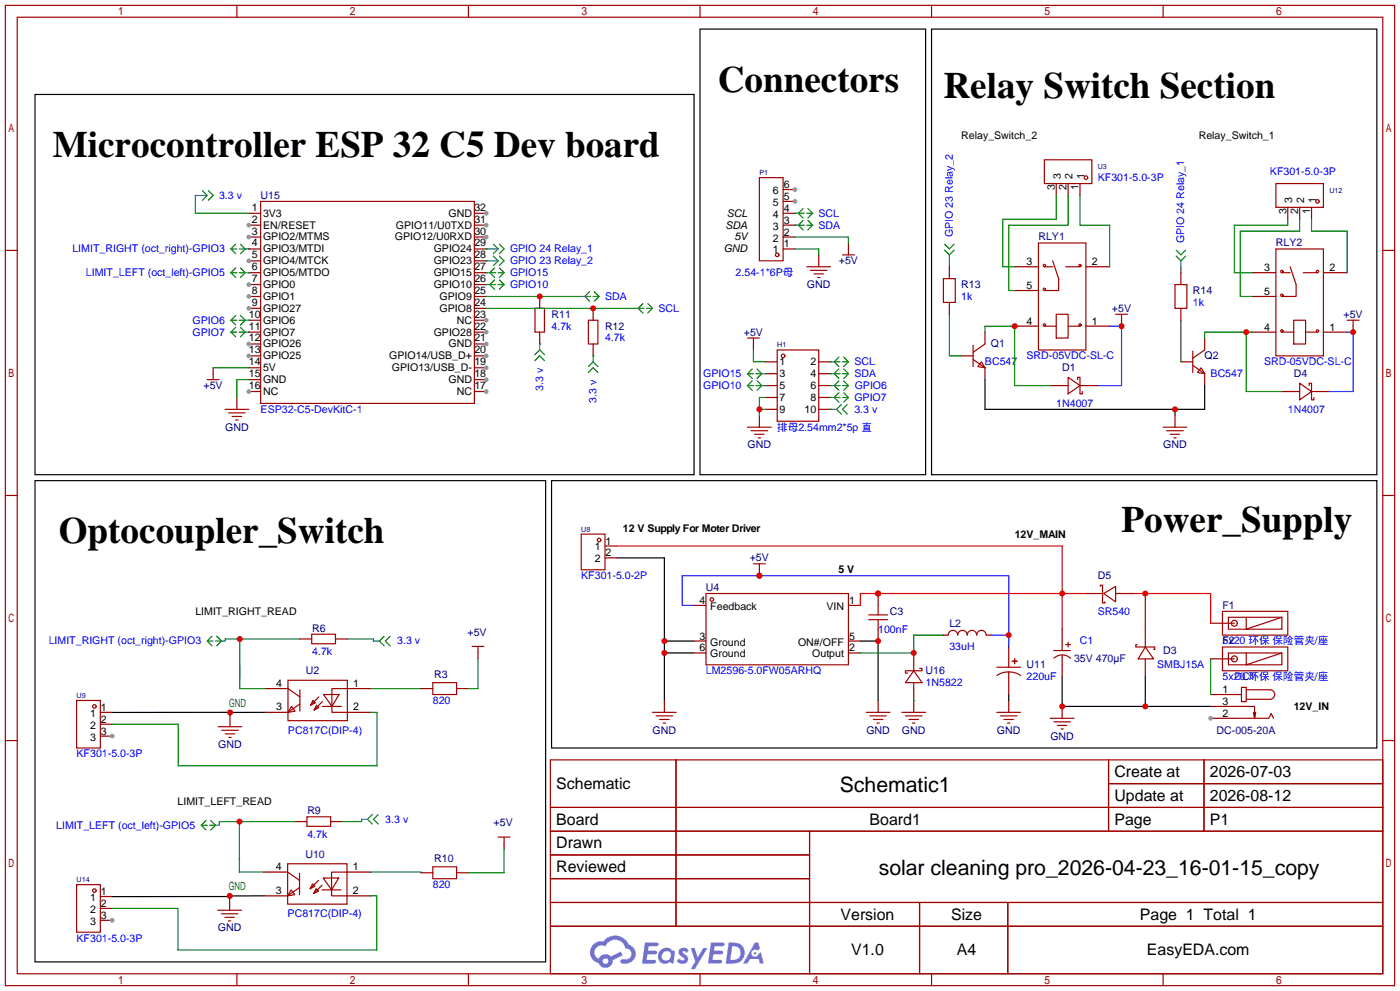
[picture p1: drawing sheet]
<svg xmlns="http://www.w3.org/2000/svg" width="299mm" height="212mm" viewBox="0 0 299 212" stroke-linecap="round" stroke-linejoin="round" font-family="sans-serif">
<g fill="none" stroke="#a10000" stroke-width=".25">
<path d="M1.1 1.1h297.2v209.6h-297.2zM3.7 3.7h292.1v204.5h-292.1zM50.7 1.1v2.6M100.2 1.1v2.6M149.7 1.1v2.6M199.3 1.1v2.6M248.8 1.1v2.6M1.1 53.5h2.6M295.8 53.5h2.5M1.1 105.9h2.6M295.8 105.9h2.5M1.1 158.3h2.6"/>
<path d="M295.8 158.3h2.5M117.7 162.4h178.1v45.8h-178.1zM117.7 172.6h178.1M117.7 177.7h178.1M144.6 162.4v35.6M173.2 177.7v30.5M237.1 162.4v15.3M237.1 167.5h58.7M257.5 162.4v15.3M117.7 182.8h55.5M117.7 192.9h178.1M117.7 187.8h55.5"/>
<path d="M117.7 198h178.1M196.7 192.9v15.3M215.6 192.9v15.3M50.7 208.2v2.5M100.2 208.2v2.5M149.7 208.2v2.5M199.3 208.2v2.5M248.8 208.2v2.5"/>
</g>
<g fill="#5487ff">
<path d="M145.5 202.8a1.3 1.3 0 0 1 1.8 .3l-.4 .6a.54 .54 0 0 0-.9-.2l.1 .2a1.28 1.28 0 0 1 .8 2 1.53 1.53 0 0 1-2.2-.3l.5-.6 .8 .5a.31 .31 0 0 0 .4-.3 .31 .31 0 0 0-.3-.3 1.12 1.12 0 0 1-.6-1.9z"/>
<path d="M147.7 202.7h.9l.7 1.9 1.1-1.9h.9l-2.7 4.5h-.9l1-1.7z"/>
<path d="M138 201.5h1.6a1.31 1.31 0 0 1 1.2 .2 .4 .4 0 0 1-.3 .6h-1.8l-.1 .9h1.6a.4 .4 0 0 1 .4 .4 .4 .4 0 0 1-.4 .4h-1.7l-.2 1.2h1.4a.46 .46 0 0 1 .5 .1 .46 .46 0 0 1 .1 .5l-.3 .2h-2.7z"/>
<path d="M152.1 201.5h1.6a1.32 1.32 0 0 1 1.3 .2 .39 .39 0 0 1-.4 .6h-1.7l-.2 .9h1.7a.4 .4 0 0 1 .3 .4 .4 .4 0 0 1-.4 .4h-1.7l-.2 1.2h1.4a.46 .46 0 0 1 .5 .1 .46 .46 0 0 1 .1 .5l-.3 .2h-2.7z"/>
<path d="M161.5 201.5h.7l.4 1.3-.7 .4a.75 .75 0 0 0-1.1 .3 .75 .75 0 0 0 .5 1 .75 .75 0 0 0 .9-.6l.6-.3 .6 2.4h-.9l-.2-1h-1.9l-.5 1h-.9z"/>
<path d="M155.9 201.5l-.7 4.5h1.5a2.27 2.27 0 0 0 2.6-2.3 2.27 2.27 0 0 0-2.7-2.2zM156.6 202.3a1.5 1.5 0 0 1 1.8 1.5 1.5 1.5 0 0 1-1.9 1.4h-.3z"/>
<path d="M141.3 203.1a1.6 1.6 0 0 0-.3 2.3 1.6 1.6 0 0 0 2.3 .2l.8 .4 .3-2.5-.2-.3h-.4a1.58 1.58 0 0 0-2.5-.1zM141.9 203.6a.98 .98 0 0 1 1.6 .5 .98 .98 0 0 1-1.1 1.2 .94 .94 0 0 1-.8-.6 .94 .94 0 0 1 .3-1.1z"/>
<path d="M126.9 201.9a2.37 2.37 0 0 0 1.2 4 1.54 1.54 0 0 0 1.7 1 1.54 1.54 0 0 0 1.3-1.6l2.1-1.1-.5-.8-2 1.1a1.57 1.57 0 0 0-2.6 .4 1.5 1.5 0 0 1-.8-2.1 1.5 1.5 0 0 1 2.2-.5 2.23 2.23 0 0 1 2.3-1.4 2.23 2.23 0 0 1 2 1.8 1.16 1.16 0 0 1 1.2 1.1 1.16 1.16 0 0 1-1 1.3h-.7a.47 .47 0 0 0-.6 .3 .47 .47 0 0 0 .4 .6 2.17 2.17 0 0 0 2.5-1 2.17 2.17 0 0 0-.3-2.7l-.8-.4a3.2 3.2 0 0 0-5.4-.7l-1.2 .1zM129 205.4a.58 .58 0 0 1 1.1 0 .58 .58 0 0 1-1.1 0z"/>
<circle cx="161.5" cy="203.8" r=".28"/>
</g>
<g fill="none" stroke="#a10000" stroke-width=".25">
<path d="M162.4 38h5.1v17.8h-5.1zM222.1 51.9h10.2v22.9h-10.2zM223.4 57h1.8M225.2 55.8l1.2 3.8v2.5h-3M228 57h3M272.9 53.2h10.2v22.9h-10.2zM274.2 58.3h1.8M276 57l1.2 3.8v2.6h-3M278.8 58.3h3M208.2 73.8v4.6M208.2 76.8l2.5 1.8M209.9 77.3l.8 1.3-1.5-.2z"/>
<path d="M210.7 73.5l-2.5 1.8M223.4 69.7h2.5M225.9 67.2h2.6v5.1h-2.6zM228.5 69.7h2.5M255.1 75.1v4.5M255.1 78.1l2.6 1.8M256.9 78.6l.8 1.3-1.5-.3zM257.7 74.8l-2.6 1.8M274.2 71h2.5M276.7 68.5h2.6v5h-2.6zM279.3 71h2.5M227.2 82.4h1.3"/>
<path d="M228.5 80.6l2.5 1.8-2.5 1.8zM230.5 81.2v-.6h.5v3.6h.5v-.5M231 82.4h1.3M276.7 83.7h1.3M278 81.9l2.5 1.8-2.5 1.8zM280 82.4v-.5h.5v3.6h.6v-.5M280.5 83.7h1.3"/>
<circle cx="166.2" cy="54.5" r=".38"/>
<circle cx="223.4" cy="56.8" r=".25"/>
<circle cx="231" cy="56.8" r=".25"/>
<circle cx="274.2" cy="58" r=".25"/>
<circle cx="281.8" cy="58" r=".25"/>
<circle cx="223.4" cy="69.5" r=".25"/>
<circle cx="223.4" cy="61.8" r=".25"/>
<circle cx="231" cy="69.5" r=".25"/>
<circle cx="274.2" cy="70.7" r=".25"/>
<circle cx="274.2" cy="63.1" r=".25"/>
<circle cx="281.8" cy="70.7" r=".25"/>
</g>
<g fill="none" stroke="#870000" stroke-width=".25">
<path d="M167.5 53.2h2.6M167.5 50.7h2.6M167.5 48.1h2.6M167.5 45.6h2.6M167.5 43.1h2.6M217 57h5.1M232.3 57h5.1M267.8 58.3h5.1M283.1 58.3h5.1M205.6 76.1h2.6M210.7 71v2.5M210.7 78.6v2.6"/>
<path d="M217 69.7h5.1M217 62.1h5.1M232.3 69.7h5.1M252.6 77.3h2.5M257.7 72.3v2.5M257.7 79.9v2.5M267.8 71h5.1M267.8 63.4h5.1M283.1 71h5.1M224.7 82.4h2.5M232.3 82.4h2.5M274.2 83.7h2.5"/>
<path d="M281.8 83.7h2.6"/>
</g>
<circle cx="170.1" cy="43.1" r=".51" fill="#999"/>
<path d="M167.5 40.5h2.6" fill="none" stroke="#870000" stroke-width=".25"/>
<circle cx="170.1" cy="40.5" r=".51" fill="#999"/>
<path d="M203.1 67.2v8.9h2.5M252.6 68.5v8.8M266.6 71v12.7h7.6M267.8 71h-10.1v1.3" fill="none" stroke="#008700" stroke-width=".25"/>
<circle cx="266.6" cy="71" r=".63" fill="#c00"/>
<path d="M210.7 71v-1.3h6.3v12.7h7.7" fill="none" stroke="#008700" stroke-width=".25"/>
<circle cx="217" cy="69.7" r=".63" fill="#c00"/>
<path d="M148.5 129.4h-2.6v-6.3h69.9v15.2M212 135.8h3.8" fill="none" stroke="#00f" stroke-width=".25"/>
<g fill="#c00">
<circle cx="162.4" cy="123.1" r=".63"/>
<circle cx="215.8" cy="135.8" r=".63"/>
</g>
<path d="M237.4 69.7h2.5v12.7h-5.1M288.2 71h1.2v12.7h-5" fill="none" stroke="#00f" stroke-width=".25"/>
<g fill="none" stroke="#870000" stroke-width=".25">
<path d="M225.9 39.2v2.6M228.5 39.2v2.6M231 39.2v2.6M275.5 44.3v2.6M278 44.3v2.6M280.5 44.3v2.6M245 134.5v3.8M56.5 147.2h5.1M56.5 152.3h5.1M74.3 147.2h5.1M74.3 152.3h5.1M187.8 149.7v2.6"/>
<path d="M195.5 149.7v2.6M215.8 149.7v2.6M227.2 151v2.5M245 140.8v3.9M56.4 186.4h5.1M56.4 191.5h5.1M74.2 186.4h5.1M74.2 191.5h5.1"/>
</g>
<g fill="none" stroke="#a10000" stroke-width=".25">
<path d="M223.4 34.2h10.2v5h-10.2zM272.9 39.2h10.2v5.1h-10.2zM243.2 137.8h-.2v.5h4v.5h-.2M245 138.3l1.8 2.5h-3.3zM61.6 147.2l2.5 1.8M61.6 145.4h12.7v8.7h-12.7zM62.4 151l.7 1-1.5 .3zM64.1 150.5l-2.5 1.8M64.1 147.4v4.6M66.9 149.7l.5 .5-1 .5zM67.7 150.7l.5 .6-1 .5zM68.2 149l-1.8 1.7"/>
<path d="M69 150l-1.8 1.8M69 151h4M69.2 148.5h3.3l-1.5 2.5zM74.3 147.2h-3.3v5.1h3.3M185.3 152.3h5.1M186.1 153h3.5M186.8 153.8h2M187.6 154.6h.5M192.9 152.3h5.1M193.7 153h3.5M194.4 153.8h2.1M195.2 154.6h.5"/>
<path d="M213.2 152.3h5.1M214 153h3.6M214.8 153.8h2M215.5 154.6h.5M224.7 153.5h5M225.4 154.3h3.6M226.2 155.1h2M226.9 155.8h.6M61.5 184.6h12.7v8.7h-12.7zM61.5 186.4l2.6 1.8M62.3 190.2l.7 1-1.5 .3zM64.1 189.7l-2.6 1.8"/>
<path d="M64.1 186.7v4.5M66.9 189l.5 .5-1 .5zM67.6 190l.5 .5-1 .5zM68.1 188.2l-1.7 1.8M68.9 189.2l-1.8 1.8M68.9 190.2h4.1M69.1 187.7h3.3l-1.5 2.5zM74.2 186.4h-3.3v5.1h3.3"/>
<circle cx="232.3" cy="38" r=".38"/>
<circle cx="281.8" cy="43.1" r=".38"/>
</g>
<path d="M225.9 41.8v5.1h-11.4v10.1h2.5M228.5 41.8v6.3h-12.7v14h1.2M231 41.8v6.3h6.4v8.9M275.5 46.9v1.2h-11.5v10.2h3.8M278 46.9v2.5h-12.7v14h2.5M280.5 46.9v2.5h7.7v8.9" fill="none" stroke="#008700" stroke-width=".25"/>
<path d="M242.4 126.9h16.6v6.3M245 126.9v7.6" fill="none" stroke="#f00" stroke-width=".25"/>
<circle cx="245" cy="126.9" r=".63" fill="#c00"/>
<path d="M132 116.7h95.2v17.8M232.3 126.9h-48.3v2.5" fill="none" stroke="#f00" stroke-width=".25"/>
<g fill="#c00">
<circle cx="227.2" cy="126.9" r=".63"/>
<circle cx="187.8" cy="126.9" r=".63"/>
</g>
<path d="M132 119.3h10.1v30.4M142.1 137h6.4M142.1 139.6h6.4" fill="none" stroke="#000" stroke-width=".25"/>
<g fill="#c00">
<circle cx="142.1" cy="137" r=".63"/>
<circle cx="142.1" cy="139.6" r=".63"/>
</g>
<path d="M210.7 81.2v6.3h47v-5.1M251.3 87.5v1.3" fill="none" stroke="#000" stroke-width=".25"/>
<circle cx="251.3" cy="87.5" r=".63" fill="#c00"/>
<path d="M227.2 144.7v6.3h31.8M245 144.7v6.3" fill="none" stroke="#000" stroke-width=".25"/>
<g fill="#c00">
<circle cx="227.2" cy="151" r=".63"/>
<circle cx="245" cy="151" r=".63"/>
</g>
<path d="M184 137h3.8v12.7M215.8 148.5v1.2" fill="none" stroke="#000" stroke-width=".25"/>
<g fill="none" stroke="#a10000" stroke-width=".25">
<path d="M124.3 114.2h5.1v7.6h-5.1zM151 126.9h30.5v15.2h-30.5zM16.4 189.1h5.1v10.2h-5.1z"/>
<circle cx="128.1" cy="115.4" r=".38"/>
<circle cx="152.3" cy="128.1" r=".38"/>
<circle cx="20.2" cy="190.4" r=".38"/>
</g>
<path d="M129.4 116.7h2.6M129.4 119.3h2.6M148.5 129.4h2.5M148.5 137h2.5M148.5 139.6h2.5M181.5 129.4h2.5M181.5 137h2.5M181.5 139.6h2.5M21.5 191.6h2.5M21.5 194.2h2.5M21.5 196.7h2.5" fill="none" stroke="#870000" stroke-width=".25"/>
<path d="M201.8 135.8h-6.3v3.8h-11.5" fill="none" stroke="#008700" stroke-width=".25"/>
<circle cx="24" cy="196.7" r=".51" fill="#999"/>
<g fill="none" stroke="#a10000" stroke-width=".25">
<path d="M16.4 149.7h5.1v10.2h-5.1z"/>
<circle cx="20.2" cy="151" r=".38"/>
</g>
<path d="M21.5 152.3h2.5M21.5 154.8h2.5M21.5 157.4h2.5" fill="none" stroke="#870000" stroke-width=".25"/>
<circle cx="24" cy="157.4" r=".51" fill="#999"/>
<path d="M79.4 147.2h10.6M79.3 186.4h10.7v.2" fill="none" stroke="#008700" stroke-width=".25"/>
<g fill="none" stroke="#a10000" stroke-width=".25">
<path d="M114.4 65.9h2.1v5.1h-2.1zM125.9 68.5h2v5h-2zM66.7 135.6h5.1v2h-5.1zM225.4 139.1h3.6M227.2 137v2.1M228 137.8h1M228.5 137.3v1M92.6 145.9h5.1v2.6h-5.1zM213.2 144.4a4.6 4.6 0 0 1 5.1 0M213.2 142.6h5.1M216.5 141.4h1.1zM217 140.8v1.1z"/>
<path d="M225.5 140.7a2.54 2.54 0 0 1 3.5 0M227.2 140.1v2M264 153.5h7.4l.5-1 .5 1M264 151h4.4v2.5l.2-1.2M264 148.5h1.6M265.6 146.9h1v3.1h-1zM266.6 147.4h5.1a1.02 1.02 0 0 1 1 1.1 1.02 1.02 0 0 1-1 1h-5.1M268.1 152.3l.3 1.2M65.6 174.6h5.1v2h-5.1zM92.6 185.3h5.1v2.5h-5.1z"/>
</g>
<g fill="none" stroke="#870000" stroke-width=".25">
<path d="M115.4 63.4v2.5M115.4 71v2.5M126.9 65.9v2.6M126.9 73.5v2.6M64.1 136.6h2.6M71.8 136.6h2.5M215.8 138.3v4.3M227.2 134.5v2.5M90 147.2h2.6M97.7 147.2h2.5M215.8 143.6v4.9M227.2 142.1v2.6"/>
<path d="M259 148.5h5M259 153.5h5M63.1 175.6h2.5M70.7 175.6h2.6M90 186.6h2.6M97.7 186.6h2.5"/>
</g>
<circle cx="259" cy="153.5" r=".51" fill="#999"/>
<path d="M187.8 126.9v2.5M201.8 135.8h1M210.9 135.8h1.1M232.3 126.9h3.8M238.6 126.9h3.8M259 151h5" fill="none" stroke="#870000" stroke-width=".25"/>
<path d="M185.8 131.4h4.1M202.8 135.8a1.02 1.02 0 0 1 1-1.1 1.02 1.02 0 0 1 1.1 1.1 1.02 1.02 0 0 1 1-1.1 1.02 1.02 0 0 1 1 1.1 1.02 1.02 0 0 1 1-1.1 1.02 1.02 0 0 1 1 1.1 1.02 1.02 0 0 1 1-1.1 1.02 1.02 0 0 1 1 1.1M235.3 125.3v-.2h.5v3.8h.5v-.2M236.1 126.9l2.5-1.6v3.4z" fill="none" stroke="#a10000" stroke-width=".25"/>
<path d="M259 140.8v7.7" fill="none" stroke="#008700" stroke-width=".25"/>
<circle cx="187.8" cy="126.9" r=".63" fill="#c00"/>
<path d="M185.8 132.5h4.1M187.8 132.5v2" fill="none" stroke="#a10000" stroke-width=".25"/>
<path d="M187.8 134.5v2.5" fill="none" stroke="#870000" stroke-width=".25"/>
<circle cx="187.8" cy="137" r=".63" fill="#c00"/>
<path d="M187.8 129.4v2" fill="none" stroke="#a10000" stroke-width=".25"/>
<path d="M203.1 55.8v1.2M252.6 57v1.3" fill="none" stroke="#008700" stroke-width=".25"/>
<path d="M162.4 121.8v1.3" fill="none" stroke="#870000" stroke-width=".25"/>
<circle cx="162.4" cy="123.1" r=".63" fill="#c00"/>
<g fill="none" stroke="#a10000" stroke-width=".25">
<path d="M248.8 91.3h5.1M249.6 92.1h3.5M250.3 92.8h2M251.1 93.6h.5M101 138.2h2.5M102.2 138.2v1.2M161.2 120.5h2.5M162.4 120.5v1.3M139.6 152.3h5.1M140.3 153h3.6M141.1 153.8h2M141.9 154.6h.5"/>
<path d="M106.6 178.9h2.5M107.8 178.9v1.3"/>
</g>
<path d="M239.9 68.5v1.2M251.3 88.8v2.5M102.2 139.4v1.3M142.1 149.7v2.6M107.8 180.2v1.3" fill="none" stroke="#870000" stroke-width=".25"/>
<circle cx="239.9" cy="69.7" r=".63" fill="#c00"/>
<path d="M238.6 67.2h2.6M239.9 67.2v1.3" fill="none" stroke="#a10000" stroke-width=".25"/>
<path d="M289.4 69.7v1.3" fill="none" stroke="#870000" stroke-width=".25"/>
<circle cx="289.4" cy="71" r=".63" fill="#c00"/>
<path d="M288.2 68.5h2.5M289.4 68.5v1.2M46.7 155.3h5M47.4 156.1h3.6M48.2 156.9h2M48.9 157.6h.6M46.6 194.6h5.1M47.3 195.3h3.6M48.1 196.1h2M48.9 196.9h.5" fill="none" stroke="#a10000" stroke-width=".25"/>
<path d="M202.1 53.5l1 1 1-1M202.1 52.2l1 1 1-1M251.6 54.7l1 1.1 1-1.1M251.6 53.5l1 1 1-1" fill="none" stroke="#008000" stroke-width=".25"/>
<path d="M203.1 54.5v1.3M252.6 55.8v1.2" fill="none" stroke="#008080" stroke-width=".25"/>
<path d="M118 102.7h176.5v57.2h-176.5zM49.1 191.5v.6M56.4 191.5h-7.4v.1l-25 .1" fill="none" stroke="#000" stroke-width=".25"/>
<path d="M49.2 152.8v2.5M49.1 192v2.6" fill="none" stroke="#870000" stroke-width=".25"/>
<circle cx="49.1" cy="191.5" r=".63" fill="#c00"/>
<path d="M24 152.3h25.2M49.2 152.3v.6M56.5 152.3h-7.3" fill="none" stroke="#000" stroke-width=".25"/>
<circle cx="49.2" cy="152.3" r=".64" fill="#c00"/>
<path d="M51.3 136.6v10.6h5.2M64.1 136.6h-15.9l-.1 .4" fill="none" stroke="#008700" stroke-width=".25"/>
<circle cx="51.3" cy="136.6" r=".63" fill="#c00"/>
<path d="M51.2 175.6v10.8h5.2M63.1 175.6h-16.2v.8" fill="none" stroke="#008700" stroke-width=".25"/>
<circle cx="51.2" cy="175.6" r=".64" fill="#c00"/>
<g fill="none" stroke="#008000" stroke-width=".25">
<path d="M49.4 58.3l1 1M49.4 58.3h1.3M49.4 53.2l1 1M49.4 53.2h1.3M50.4 57.3l-1 1M50.4 52.2l-1 1M51.2 58.3h1.3M51.2 53.2h1.3M51.4 57.3l1.1 1M51.4 52.2l1.1 1M52.5 58.3l-1.1 1M52.5 53.2l-1.1 1"/>
<path d="M104.8 58.3h1.2M104.8 58.3l1 1M105.5 52.2l1.1 1-1.1 1M105.5 54.7l1.1 1.1-1.1 1M105.8 57.3l-1 1M105.8 59.8l-1 1M106.6 58.3h1.2M106.8 57.3l1 1M106.8 59.8l1 1M106.8 52.2l1 1-1 1M106.8 54.7l1 1.1-1 1M107.8 58.3l-1 1"/>
<path d="M170.8 45.6l1 1M170.8 45.6h1.2M170.8 48.1l1 1M170.8 48.1h1.2M171.8 44.6l-1 1M171.8 47.1l-1 1M172.6 45.6h1.2M172.6 48.1h1.2M172.8 44.6l1 1M172.8 47.1l1 1M173.8 45.6l-1 1M173.8 48.1l-1 1"/>
<path d="M49.4 68.5l1 1M49.4 68.5h1.3M49.4 71l1 1M49.4 71h1.3M50.4 67.4l-1 1.1M50.4 70l-1 1M51.2 68.5h1.3M51.2 71h1.3M51.4 67.4l1.1 1.1M51.4 70l1.1 1M52.5 68.5l-1.1 1M52.5 71l-1.1 1"/>
<path d="M104.8 60.8l1 1M104.8 60.8h1.2M106.6 60.8h1.2M107.8 60.8l-1 1M114.4 75.8l1-1 1.1 1M114.4 77.1l1-1 1.1 1M125.1 63.4l1 1M125.1 63.4h1.3M125.9 78.4l1-1.1 1 1.1M125.9 79.6l1-1 1 1M126.1 62.4l-1 1M126.9 63.4h1.2"/>
<path d="M127.1 62.4l1 1M128.1 63.4l-1 1M136.5 65.9l1 1M136.5 65.9h1.3M137.5 64.9l-1 1M138.3 65.9h1.3M138.6 64.9l1 1M139.6 65.9l-1 1M159.9 79.9l1 1M159.9 79.9h1.3M160.9 78.9l-1 1M161.7 79.9h1.2"/>
<path d="M161.9 78.9l1 1M162.9 79.9l-1 1M178.4 79.9h1.3M178.4 77.3l1.1 1.1M178.4 77.3h1.3M178.4 79.9l1.1 1M179.5 76.3l-1.1 1M179.5 78.9l-1.1 1M180.2 79.9h1.3M180.2 77.3h1.3M180.5 76.3l1 1M180.5 78.9l1 1"/>
<path d="M181.5 77.3l-1 1.1M181.5 79.9l-1 1M159.9 82.4l1 1M159.9 82.4h1.3M160.9 81.4l-1 1M161.7 82.4h1.2M161.9 81.4l1 1M162.9 82.4l-1 1M178.4 82.4h1.3M178.4 82.4l1.1 1M178.4 85l1.1 1M178.4 85h1.3"/>
<path d="M179.5 81.4l-1.1 1M179.5 83.9l-1.1 1.1M180 86.5l-1.1 1 1.1 1M180.2 82.4h1.3M180.2 85h1.3M180.5 81.4l1 1M180.5 83.9l1 1.1M181.2 86.5l-1 1 1 1M181.5 82.4l-1 1M181.5 85l-1 1M44.3 137l1 1M44.3 137h1.3"/>
<path d="M45.3 136l-1 1M46.1 137h1.3M46.4 136l1 1M47.4 137l-1 1M82.2 136l-1 1 1 1M83.4 136l-1 1 1 1M43.1 176.4l1 1M43.1 176.4h1.2M44.1 175.4l-1 1M44.8 176.4h1.3M45.1 175.4l1 1M46.1 176.4l-1 1"/>
<path d="M79.6 174.1l-1 1 1 1M80.9 174.1l-1 1 1 1"/>
</g>
<g fill="none" stroke="#008080" stroke-width=".25">
<path d="M52.5 58.3h.7M52.5 53.2h.7M104 58.3h.8M104 53.2h2.6M104 55.8h2.6M170 45.6h.8M170 48.1h.8M52.5 68.5h.7M52.5 71h.7M104 60.8h.8M115.4 73.5v1.3M124.3 63.4h.8"/>
<path d="M126.9 76.1v1.2M135.8 65.9h.7M162.9 79.9h.8M177.7 79.9h.7M177.7 77.3h.7M162.9 82.4h.8M177.7 82.4h.7M177.7 85h.7M177.7 87.5h1.2M47.4 137h.7M79.9 137h1.3M46.1 176.4h.8"/>
<path d="M77.3 175.1h1.3"/>
</g>
<path d="M170.1 45.6h.1M170.1 48.1h.1M170.1 53.2h5v1.3M170.1 50.7h11.4v1.2M162.4 87.5h1.3M163.7 85h-1.3v3.8M79.4 152.3h1.3v11.4h-42.6v-8.9h-14.1M102.2 140.7v6.5h-2M79.3 191.5h1.3v11.6h-42.5v-8.9h-14.1M107.8 181.5v5.1h-7.6" fill="none" stroke="#008700" stroke-width=".25"/>
<path d="M199.3 6.2h95.2v95.3h-95.2zM7.5 102.7h109.2v102.9h-109.2z" fill="none" stroke="#000" stroke-width=".25"/>
<g fill="none" stroke="#870000" stroke-width=".25">
<path d="M175.1 54.5v2.5M181.5 51.9v1.3M163.7 79.9h2.5M163.7 77.3h2.5M175.1 79.9h2.6M175.1 77.3h2.6M162.4 88.8v2.5M163.7 87.5h2.5M163.7 85h2.5M163.7 82.4h2.5M175.1 87.5h2.6M175.1 85h2.6"/>
<path d="M175.1 82.4h2.6"/>
</g>
<g fill="none" stroke="#a10000" stroke-width=".25">
<path d="M172.6 57h5.1M173.4 57.8h3.5M174.1 58.5h2M174.9 59.3h.5M180.2 54.5h2.6M181.5 53.2v1.3M166.2 74.8h8.9v15.2h-8.9zM159.9 91.3h5.1M160.7 92.1h3.5M161.4 92.8h2M162.2 93.6h.5"/>
<circle cx="167.5" cy="76.1" r=".38"/>
</g>
<circle cx="162.4" cy="87.5" r=".63" fill="#c00"/>
<path d="M161.2 74.8v2.5h2.5M163.7 79.9h.1M177.7 79.9h.1M177.7 77.3h.1M163.7 82.4h.1" fill="none" stroke="#008700" stroke-width=".25"/>
<path d="M53.2 48.1h2.6M161.2 73.5v1.3" fill="none" stroke="#870000" stroke-width=".25"/>
<path d="M159.9 72.3h2.5M161.2 72.3v1.2" fill="none" stroke="#a10000" stroke-width=".25"/>
<path d="M149.7 6.2h48.3v95.3h-48.3z" fill="none" stroke="#000" stroke-width=".25"/>
<circle cx="53.2" cy="48.1" r=".51" fill="#999"/>
<path d="M53.2 45.6h2.6M53.2 50.7h2.6M53.2 78.6h2.6" fill="none" stroke="#870000" stroke-width=".25"/>
<circle cx="53.2" cy="50.7" r=".51" fill="#999"/>
<path d="M53.2 53.2h2.6M53.2 55.8h2.6" fill="none" stroke="#870000" stroke-width=".25"/>
<circle cx="53.2" cy="55.8" r=".51" fill="#999"/>
<path d="M53.2 58.3h2.6M53.2 60.8h2.6" fill="none" stroke="#870000" stroke-width=".25"/>
<circle cx="53.2" cy="60.8" r=".51" fill="#999"/>
<path d="M53.2 63.4h2.6" fill="none" stroke="#870000" stroke-width=".25"/>
<circle cx="53.2" cy="63.4" r=".51" fill="#999"/>
<path d="M53.2 65.9h2.6" fill="none" stroke="#870000" stroke-width=".25"/>
<circle cx="53.2" cy="65.9" r=".51" fill="#999"/>
<path d="M53.2 68.5h2.6M53.2 71h2.6M53.2 73.5h2.6" fill="none" stroke="#870000" stroke-width=".25"/>
<circle cx="53.2" cy="73.5" r=".51" fill="#999"/>
<path d="M53.2 76.1h2.6" fill="none" stroke="#870000" stroke-width=".25"/>
<circle cx="53.2" cy="76.1" r=".51" fill="#999"/>
<path d="M53.2 81.2h2.6M53.2 83.7h2.6" fill="none" stroke="#870000" stroke-width=".25"/>
<circle cx="53.2" cy="83.7" r=".51" fill="#999"/>
<path d="M101.5 45.6h2.5" fill="none" stroke="#870000" stroke-width=".25"/>
<circle cx="104" cy="45.6" r=".51" fill="#999"/>
<path d="M101.5 48.1h2.5" fill="none" stroke="#870000" stroke-width=".25"/>
<circle cx="104" cy="48.1" r=".51" fill="#999"/>
<path d="M101.5 50.7h2.5" fill="none" stroke="#870000" stroke-width=".25"/>
<circle cx="104" cy="50.7" r=".51" fill="#999"/>
<path d="M101.5 53.2h2.5M101.5 55.8h2.5M101.5 58.3h2.5M101.5 60.8h2.5M101.5 63.4h2.5M101.5 65.9h2.5M101.5 68.5h2.5" fill="none" stroke="#870000" stroke-width=".25"/>
<circle cx="104" cy="68.5" r=".51" fill="#999"/>
<path d="M101.5 71h2.5" fill="none" stroke="#870000" stroke-width=".25"/>
<circle cx="104" cy="71" r=".51" fill="#999"/>
<path d="M101.5 73.5h2.5" fill="none" stroke="#870000" stroke-width=".25"/>
<circle cx="104" cy="73.5" r=".51" fill="#999"/>
<path d="M101.5 76.1h2.5" fill="none" stroke="#870000" stroke-width=".25"/>
<circle cx="104" cy="76.1" r=".51" fill="#999"/>
<path d="M101.5 78.6h2.5" fill="none" stroke="#870000" stroke-width=".25"/>
<circle cx="104" cy="78.6" r=".51" fill="#999"/>
<path d="M101.5 81.2h2.5" fill="none" stroke="#870000" stroke-width=".25"/>
<circle cx="104" cy="81.2" r=".51" fill="#999"/>
<path d="M101.5 83.7h2.5" fill="none" stroke="#870000" stroke-width=".25"/>
<circle cx="104" cy="83.7" r=".51" fill="#999"/>
<path d="M55.8 43.1h45.7v43.1h-45.7z" fill="none" stroke="#a10000" stroke-width=".25"/>
<path d="M53.2 53.2h.1M53.2 58.3h.1M104 53.2h.1M104 55.8h.1M104 58.3h.1M53.2 68.5h.1M53.2 71h.1M104 60.8h.1M104 63.4h20.3" fill="none" stroke="#008700" stroke-width=".25"/>
<circle cx="115.4" cy="63.4" r=".63" fill="#c00"/>
<path d="M104 65.9h31.8" fill="none" stroke="#008700" stroke-width=".25"/>
<circle cx="126.9" cy="65.9" r=".63" fill="#c00"/>
<path d="M203.1 57v2.6M252.6 58.3v2.5M45.6 78.6v1.3M203.1 64.6v2.6M252.6 65.9v2.6M50.7 85v2.5M195.5 139.6v2.5M259 133.2h5M259 140.8h5" fill="none" stroke="#870000" stroke-width=".25"/>
<g fill="none" stroke="#a10000" stroke-width=".25">
<path d="M201.8 59.6h2.5v5h-2.5zM45.6 79.9v1.3M251.3 60.8h2.6v5.1h-2.6zM44.3 81.2h2.6M48.1 87.5h5.1M48.9 88.3h3.6M49.7 89h2M50.4 89.8h.5M261.5 130.7h14v5.1h-14zM261.5 138.3h14v5.1h-14zM262.8 132h11.4v2.5h-11.4zM262.8 139.6h11.4v2.5h-11.4z"/>
<path d="M266.6 132v2.5l7.6-2.5M266.6 139.6v2.5l7.6-2.5M195.5 143.4l1.7 2.5h-3.5zM195.5 142.1v1.3M195.5 145.9v1.3M196.7 142.9h.5v.5h-3.5v.5h.5"/>
<circle cx="264" cy="133.2" r=".63"/>
<circle cx="264" cy="140.8" r=".63"/>
</g>
<path d="M41.8 41.8v3.8h11.4M45.6 78.6h7.6M115.4 73.5h.1M126.9 76.1h.1M53.2 81.2h-2.5v3.8M177.7 82.4h.1M177.7 85h.1M177.7 87.5h.1M74.3 136.6h5.6v.4M77.3 175.1v.5h-4" fill="none" stroke="#008700" stroke-width=".25"/>
<path d="M7.5 20.2h141v81.3h-141z" fill="none" stroke="#000" stroke-width=".25"/>
<path d="M43.3 40.8l1 1-1 1M44.6 40.8l1 1-1 1" fill="none" stroke="#008000" stroke-width=".25"/>
<path d="M41.8 41.8h2.5" fill="none" stroke="#008080" stroke-width=".25"/>
<circle cx="195.5" cy="139.6" r=".63" fill="#c00"/>
<path d="M195.5 147.2v2.5" fill="none" stroke="#870000" stroke-width=".25"/>
<path d="M195.5 149.7h.1" fill="none" stroke="#008700" stroke-width=".25"/>
<g font-size="7.9">
<text x="153.5" y="19.6">Connectors</text>
<text x="201.8" y="20.9">Relay Switch Section</text>
<text x="11.3" y="33.6">Microcontroller ESP 32 C5 Dev board</text>
<text x="239.9" y="113.6">Power_Supply</text>
<text x="12.6" y="116.2">Optocoupler_Switch</text>
</g>
<g font-size="4.5">
<text x="179.6" y="169.2">Schematic1</text>
<text x="188" y="187">solar cleaning pro_2026-04-23_16-01-15_copy</text>
</g>
<g font-size="3.4">
<text x="238.4" y="166.1">Create at</text>
<text x="258.8" y="166.1">2026-07-03</text>
<text x="119" y="168.7">Schematic</text>
<text x="238.4" y="171.2">Update at</text>
<text x="258.8" y="171.2">2026-08-12</text>
<text x="119" y="176.3">Board</text>
<text x="186" y="176.3">Board1</text>
<text x="238.4" y="176.3">Page</text>
<text x="258.8" y="176.3">P1</text>
<text x="119" y="181.4">Drawn</text>
<text x="119" y="186.5">Reviewed</text>
<text x="179.8" y="196.6">Version</text>
<text x="203.5" y="196.6">Size</text>
<text x="243.8" y="196.6">Page 1 Total 1</text>
<text x="182.1" y="204.2">V1.0</text>
<text x="204.7" y="204.2">A4</text>
<text x="245.3" y="204.2">EasyEDA.com</text>
</g>
<g font-size="2.4" fill="#063">
<text x="49" y="151.1">GND</text>
<text x="48.9" y="190.3">GND</text>
</g>
<g font-size="2.3">
<text x="205.6" y="29.8">Relay_Switch_2</text>
<text x="256.4" y="29.8">Relay_Switch_1</text>
<text x="165.3" y="41.5">6</text>
<text x="167.6" y="40.2">6</text>
<text x="225.6" y="40.6" transform="rotate(-90 225.6 40.6)">3</text>
<text x="226.9" y="38.3" transform="rotate(-90 226.9 38.3)">3</text>
<text x="228.2" y="40.6" transform="rotate(-90 228.2 40.6)">2</text>
<text x="229.4" y="38.3" transform="rotate(-90 229.4 38.3)">2</text>
<text x="230.7" y="40.6" transform="rotate(-90 230.7 40.6)">1</text>
<text x="232" y="38.3" transform="rotate(-90 232 38.3)">1</text>
<text x="53.9" y="47.6">2</text>
<text x="53.9" y="45">1</text>
<text x="56.3" y="46.3">3V3</text>
<text x="95.9" y="46.3">GND</text>
<text x="101.5" y="45">32</text>
<text x="101.5" y="47.6">31</text>
<text x="155.4" y="46.3">SCL</text>
<text x="165.3" y="46.6">4</text>
<text x="165.3" y="44">5</text>
<text x="167.6" y="47.8">3</text>
<text x="167.6" y="45.3">4</text>
<text x="167.6" y="42.7">5</text>
<text x="275.2" y="45.7" transform="rotate(-90 275.2 45.7)">3</text>
<text x="276.4" y="43.4" transform="rotate(-90 276.4 43.4)">3</text>
<text x="277.7" y="45.7" transform="rotate(-90 277.7 45.7)">2</text>
<text x="279" y="43.4" transform="rotate(-90 279 43.4)">2</text>
<text x="280.2" y="45.7" transform="rotate(-90 280.2 45.7)">1</text>
<text x="281.5" y="43.4" transform="rotate(-90 281.5 43.4)">1</text>
<text x="53.9" y="50.1">3</text>
<text x="53.9" y="52.7">4</text>
<text x="56.3" y="48.9">EN/RESET</text>
<text x="56.3" y="51.4">GPIO2/MTMS</text>
<text x="56.3" y="53.9">GPIO3/MTDI</text>
<text x="84.5" y="51.4">GPIO12/U0RXD</text>
<text x="84.7" y="48.9">GPIO11/U0TXD</text>
<text x="92.8" y="53.9">GPIO24</text>
<text x="101.5" y="50.1">30</text>
<text x="101.5" y="52.7">29</text>
<text x="154.8" y="53.9">GND</text>
<text x="155.2" y="48.9">SDA</text>
<text x="157.1" y="51.4">5V</text>
<text x="165.3" y="51.6">2</text>
<text x="165.3" y="49.1">3</text>
<text x="167.6" y="52.9">1</text>
<text x="167.6" y="50.4">2</text>
<text x="53.9" y="55.2">5</text>
<text x="53.9" y="57.7">6</text>
<text x="56.3" y="56.5">GPIO4/MTCK</text>
<text x="56.3" y="59">GPIO5/MTDO</text>
<text x="92.8" y="56.5">GPIO23</text>
<text x="92.8" y="59">GPIO15</text>
<text x="101.5" y="55.2">28</text>
<text x="101.5" y="57.7">27</text>
<text x="165.3" y="54.2">1</text>
<text x="219.6" y="56.7">3</text>
<text x="233.6" y="56.7">2</text>
<text x="270.4" y="58">3</text>
<text x="284.4" y="58">2</text>
<text x="53.9" y="60.3">7</text>
<text x="53.9" y="62.8">8</text>
<text x="53.9" y="65.4">9</text>
<text x="56.3" y="61.6">GPIO0</text>
<text x="56.3" y="64.1">GPIO1</text>
<text x="92.8" y="61.6">GPIO10</text>
<text x="94" y="64.1">GPIO9</text>
<text x="101.5" y="60.3">26</text>
<text x="101.5" y="62.8">25</text>
<text x="101.5" y="65.4">24</text>
<text x="219.6" y="61.8">5</text>
<text x="270.4" y="63.1">5</text>
<text x="53.2" y="67.9">10</text>
<text x="53.2" y="70.4">11</text>
<text x="56.3" y="66.6">GPIO27</text>
<text x="56.3" y="69.2">GPIO6</text>
<text x="56.3" y="71.7">GPIO7</text>
<text x="92.8" y="71.7">GPIO28</text>
<text x="94" y="66.6">GPIO8</text>
<text x="97.7" y="69.2">NC</text>
<text x="101.5" y="67.9">23</text>
<text x="101.5" y="70.4">22</text>
<text x="219.6" y="69.4">4</text>
<text x="233.6" y="69.4">1</text>
<text x="270.4" y="70.7">4</text>
<text x="284.4" y="70.7">1</text>
<text x="53.2" y="73">12</text>
<text x="53.2" y="75.5">13</text>
<text x="56.3" y="74.3">GPIO26</text>
<text x="56.3" y="76.8">GPIO25</text>
<text x="83.3" y="76.8">GPIO14/USB_D+</text>
<text x="95.9" y="74.3">GND</text>
<text x="101.5" y="73">21</text>
<text x="101.5" y="75.5">20</text>
<text x="53.2" y="78.1">14</text>
<text x="53.2" y="80.6">15</text>
<text x="53.2" y="83.1">16</text>
<text x="56.3" y="79.3">5V</text>
<text x="56.3" y="81.9">GND</text>
<text x="83.8" y="79.3">GPIO13/USB_D-</text>
<text x="95.9" y="81.9">GND</text>
<text x="101.5" y="78.1">19</text>
<text x="101.5" y="80.6">18</text>
<text x="101.5" y="83.1">17</text>
<text x="166.8" y="83.1">5</text>
<text x="166.8" y="80.6">3</text>
<text x="166.8" y="78">1</text>
<text x="173.4" y="83.1">6</text>
<text x="173.4" y="80.6">4</text>
<text x="173.4" y="78">2</text>
<text x="56.3" y="84.4">NC</text>
<text x="97.7" y="84.4">NC</text>
<text x="166.8" y="88.2">9</text>
<text x="166.8" y="85.7">7</text>
<text x="172.1" y="88.2">10</text>
<text x="173.4" y="85.7">8</text>
<text x="133.2" y="113.6">12 V Supply For Moter Driver</text>
<text x="127.2" y="117.7">1</text>
<text x="129.5" y="116.4">1</text>
<text x="129.5" y="118.9">2</text>
<text x="217" y="114.9">12V_MAIN</text>
<text x="127.2" y="120.2">2</text>
<text x="179.3" y="122.5">5 V</text>
<text x="41.8" y="131.4">LIMIT_RIGHT_READ</text>
<text x="149.6" y="129.1">4</text>
<text x="151.9" y="130.4">Feedback</text>
<text x="176.8" y="130.4">VIN</text>
<text x="181.6" y="129.1">1</text>
<text x="149.6" y="136.7">3</text>
<text x="151.9" y="138">Ground</text>
<text x="170.7" y="138">ON#/OFF</text>
<text x="181.6" y="136.7">5</text>
<text x="149.6" y="139.3">6</text>
<text x="151.9" y="140.5">Ground</text>
<text x="173.7" y="140.5">Output</text>
<text x="181.6" y="139.3">2</text>
<text x="59.1" y="146.8">4</text>
<text x="75.6" y="146.8">1</text>
<text x="261.5" y="148.2">1</text>
<text x="19.3" y="153.2">1</text>
<text x="19.3" y="155.8">2</text>
<text x="21.6" y="152">1</text>
<text x="21.6" y="154.5">2</text>
<text x="59.1" y="151.9">3</text>
<text x="75.6" y="151.9">2</text>
<text x="261.5" y="153.2">2</text>
<text x="261.5" y="150.7">3</text>
<text x="276.7" y="151.7">12V_IN</text>
<text x="19.3" y="158.3">3</text>
<text x="21.6" y="157">3</text>
<text x="38" y="172">LIMIT_LEFT_READ</text>
<text x="59" y="186">4</text>
<text x="75.5" y="186">1</text>
<text x="21.6" y="191.3">1</text>
<text x="59" y="191.1">3</text>
<text x="75.5" y="191.1">2</text>
<text x="19.3" y="192.6">1</text>
<text x="19.3" y="195.1">2</text>
<text x="19.3" y="197.7">3</text>
<text x="21.6" y="193.9">2</text>
<text x="21.6" y="196.4">3</text>
</g>
<g font-size="2.3" fill="#00f">
<text x="234.8" y="38.7">KF301-5.0-3P</text>
<text x="271.7" y="37.4">KF301-5.0-3P</text>
<text x="46.9" y="42.5">3.3 v</text>
<text x="175.1" y="46.3">SCL</text>
<text x="15.5" y="53.9">LIMIT_RIGHT (oct_right)-GPIO3</text>
<text x="109.1" y="53.9">GPIO 24 Relay_1</text>
<text x="175.1" y="48.9">SDA</text>
<text x="203.8" y="50.7" transform="rotate(-90 203.8 50.7)">GPIO 23 Relay_2</text>
<text x="253.3" y="51.9" transform="rotate(-90 253.3 51.9)">GPIO 24 Relay_1</text>
<text x="18.4" y="59">LIMIT_LEFT (oct_left)-GPIO5</text>
<text x="109.1" y="59">GPIO15</text>
<text x="109.1" y="56.5">GPIO 23 Relay_2</text>
<text x="157.4" y="59">2.54-1*6P母</text>
<text x="109.1" y="61.6">GPIO10</text>
<text x="129.4" y="64.1">SDA</text>
<text x="205.6" y="64.1">1k</text>
<text x="255.1" y="65.4">1k</text>
<text x="41.2" y="69.2">GPIO6</text>
<text x="41.2" y="71.7">GPIO7</text>
<text x="118" y="70.4">4.7k</text>
<text x="140.8" y="66.6">SCL</text>
<text x="129.4" y="73">4.7k</text>
<text x="219.6" y="76.8">SRD-05VDC-SL-C</text>
<text x="116.2" y="83.5" transform="rotate(-90 116.2 83.5)">3.3 v</text>
<text x="150.4" y="83.1">GPIO10</text>
<text x="150.4" y="80.6">GPIO15</text>
<text x="182.8" y="78.1">SCL</text>
<text x="182.8" y="80.6">SDA</text>
<text x="182.8" y="83.1">GPIO6</text>
<text x="210.7" y="78.1">BC547</text>
<text x="259" y="80.6">BC547</text>
<text x="270.4" y="78.1">SRD-05VDC-SL-C</text>
<text x="55.8" y="88.2">ESP32-C5-DevKitC-1</text>
<text x="127.6" y="86.1" transform="rotate(-90 127.6 86.1)">3.3 v</text>
<text x="182.8" y="85.7">GPIO7</text>
<text x="182.8" y="88.2">3.3 v</text>
<text x="225.9" y="87">1N4007</text>
<text x="275.5" y="88.2">1N4007</text>
<text x="166.2" y="92">排母2.54mm2*5p 直</text>
<text x="124.3" y="123.8">KF301-5.0-2P</text>
<text x="234.8" y="131.4">SR540</text>
<text x="10.4" y="137.8">LIMIT_RIGHT (oct_right)-GPIO3</text>
<text x="85" y="137.8">3.3 v</text>
<text x="187.8" y="135.2">100nF</text>
<text x="231" y="137.8">C1</text>
<text x="261.5" y="137.8">5x20 环保 保险管夹/座</text>
<text x="66.8" y="140.1">4.7k</text>
<text x="203.1" y="139">33uH</text>
<text x="247.5" y="142.8">SMBJ15A</text>
<text x="151" y="144.1">LM2596-5.0FW05ARHQ</text>
<text x="198" y="146.6">1N5822</text>
<text x="219.6" y="145.4">220uF</text>
<text x="261.5" y="145.4">5x20 环保 保险管夹/座</text>
<text x="92.6" y="150.5">820</text>
<text x="16.4" y="161.9">KF301-5.0-3P</text>
<text x="61.6" y="156.8">PC817C(DIP-4)</text>
<text x="12" y="177.1">LIMIT_LEFT (oct_left)-GPIO5</text>
<text x="65.7" y="179.1">4.7k</text>
<text x="82.4" y="175.9">3.3 v</text>
<text x="92.6" y="189.8">820</text>
<text x="61.5" y="196">PC817C(DIP-4)</text>
<text x="16.4" y="201.3">KF301-5.0-3P</text>
</g>
<g font-size="2.3" fill="#000080">
<text x="55.8" y="42.5">U15</text>
<text x="222.1" y="51.4">RLY1</text>
<text x="272.9" y="52.7">RLY2</text>
<text x="179.4" y="56.5">+5V</text>
<text x="172.6" y="61.6">GND</text>
<text x="205.6" y="61.6">R13</text>
<text x="255.1" y="62.8">R14</text>
<text x="118" y="67.9">R11</text>
<text x="129.4" y="70.4">R12</text>
<text x="159.1" y="71.7">+5V</text>
<text x="237.9" y="66.6">+5V</text>
<text x="287.4" y="67.9">+5V</text>
<text x="212" y="74.3">Q1</text>
<text x="257.7" y="76.8">Q2</text>
<text x="43.5" y="83.1">+5V</text>
<text x="227.2" y="79.3">D1</text>
<text x="276.7" y="80.6">D4</text>
<text x="48.2" y="92">GND</text>
<text x="159.9" y="95.8">GND</text>
<text x="248.8" y="95.8">GND</text>
<text x="160.4" y="120">+5V</text>
<text x="234.8" y="123.8">D5</text>
<text x="151" y="126.3">U4</text>
<text x="190.4" y="131.4">C3</text>
<text x="261.5" y="130.1">F1</text>
<text x="66.8" y="135">R6</text>
<text x="100" y="135.9">+5V</text>
<text x="203.1" y="133.9">L2</text>
<text x="261.5" y="137.8">F2</text>
<text x="219.6" y="142.8">U11</text>
<text x="229.7" y="141.6">35V 470µF</text>
<text x="248.8" y="139.8">D3</text>
<text x="65.4" y="144.1">U2</text>
<text x="92.9" y="144.9">R3</text>
<text x="198" y="144.1">U16</text>
<text x="264" y="145.4">DC1</text>
<text x="46.7" y="159.9">GND</text>
<text x="139.6" y="156.8">GND</text>
<text x="185.3" y="156.8">GND</text>
<text x="192.9" y="156.8">GND</text>
<text x="213.3" y="156.8">GND</text>
<text x="224.7" y="158.1">GND</text>
<text x="260.2" y="156.8">DC-005-20A</text>
<text x="65.7" y="174">R9</text>
<text x="105.6" y="176.6">+5V</text>
<text x="65.3" y="183.3">U10</text>
<text x="92.9" y="184.3">R10</text>
<text x="46.6" y="199.1">GND</text>
</g>
<g font-size="1.5" fill="#000080">
<text x="162.5" y="37.4">P1</text>
<text x="234.8" y="36.2">U3</text>
<text x="284.4" y="41.2">U12</text>
<text x="166.2" y="74.3">H1</text>
<text x="124.3" y="113.6">U8</text>
<text x="16.4" y="149.2">U9</text>
<text x="16.4" y="188.6">U14</text>
</g>
</svg>
